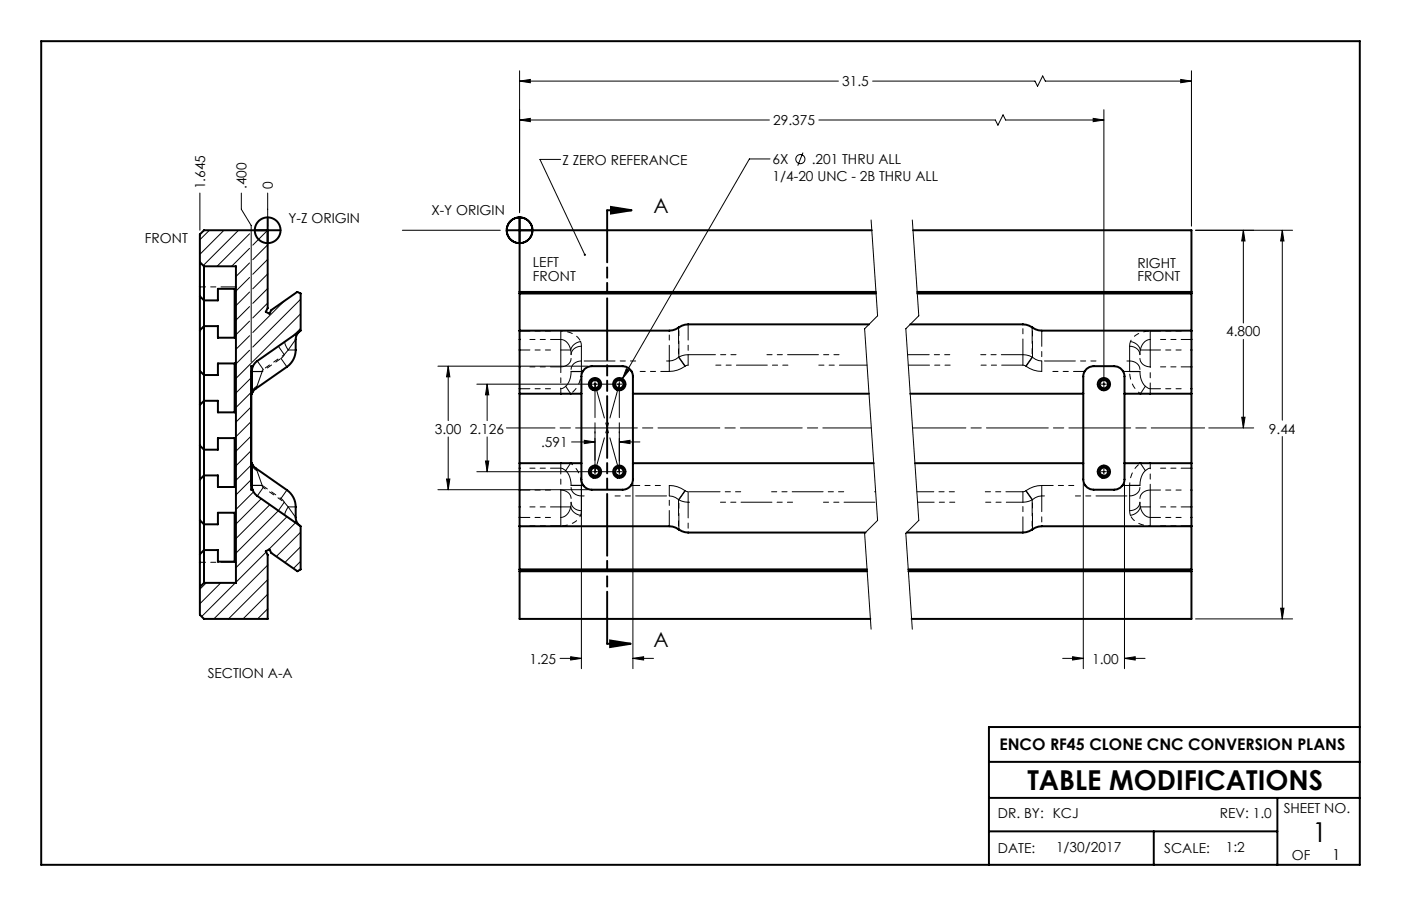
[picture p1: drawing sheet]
<svg xmlns="http://www.w3.org/2000/svg" width="432mm" height="279mm" viewBox="0 0 432 279" stroke-linecap="round" stroke-linejoin="round" font-family="sans-serif">
<g fill="none" stroke="#000" stroke-width=".31">
<path d="M160.1 25l3.3-.5v1zM160.1 37l3.3-.5v1zM160.1 21.8v43.8M160.1 25h98.3M160.1 37h77M252.4 37h54.4l.8 1.6 1.6-3.2 .7 1.6h30.3M269 25h50l.8 1.6 1.6-3.2 .8 1.6h45M336.9 36.5l3.3 .5-3.3 .5zM340.2 33.8v83.4M363.9 24.5l3.3 .5-3.3 .5zM367.2 21.8v47.9M61.6 59.5v11.5"/>
<path d="M74.4 59.5v5l3 5v42.2M82.5 59.5v10.2M172.8 49.2h-6.4l13.9 29.4M237.3 49h-6.3l-39.2 67.8M247.5 47.1l-1.6 4M64.5 71l-2.9 2.9M69 71l-7.4 7.4M73.5 71l-10.9 10.9M76.9 72.1l-10 10M76.9 76.6l-5.5 5.5M78 71l-.1 .1M82.5 71l-4.6 4.6"/>
<path d="M82.5 75.5l-4.6 4.6M82.5 80l-4.6 4.6M124 71h30.2M268.5 67.8l2 29.6-4 4 4 59.1-4 4 2 29.5M281.2 67.8l2 29.6-4 4 4 59.1-4 4 2 29.5M368.5 71h29.9M383.2 71l.5 3.3h-1zM383.2 71v28.6M395.2 71l.5 3.3h-1zM395.2 71v58.6M76.9 81.1l-4.2 4.2M76.9 85.6l-4.2 4.2"/>
<path d="M76.9 90.1l-4.2 4.2M76.9 94.6l-4.2 4.2M76.9 99l-4.2 4.2M82.5 84.5l-4.6 4.6M82.5 89l-4.6 4.6M82.5 93.5l-4.6 4.5M87.6 92.8l-9.7 9.7M92.7 92.3l-14.8 14.7M92.7 96.8l-14.8 14.7M76.9 103.5l-4.2 4.2M76.9 108l-4.2 4.2M77.4 116.5l-4.7 4.7"/>
<path d="M77.8 111.7l-5.1 5M92.7 101.3l-2.4 2.3M135 112.9h46.1M138.1 112.9l.5 3.3h-1zM138.1 112.9v16.8M147 118.5h35.1M150.1 118.5l.5 3.3h-1zM150.1 118.5v11.2M182.6 118.5h1.6M183.4 116.4v.5M183.4 117.7v1.6M185 118.5h.4"/>
<path d="M188.8 118.5h.5M190.1 118.5h1.6M190.9 116.4v.5M190.9 117.7v1.6M192.5 118.5h.4M193 113.7l.9 .5-2.1 2.6zM338.2 118.5h.4M339.4 118.5h1.6M340.2 117.7v1.6M341.8 118.5h.5M383.2 104.7v27.3M77.4 121l-4.7 4.7"/>
<path d="M77.4 125.5l-4.7 4.7M77.4 130l-4.7 4.7M77.4 134.5l-4.7 4.7M77.4 139l-4.7 4.7M138.1 134.8v16.2M150.1 134.8v10.7M176.2 136.3h7.2M180.1 135.8l3.3 .5-3.3 .5zM183.4 120.1v.4M183.4 133.1v8.9M190.9 136.3l3.3-.5v1zM190.9 120.1v.4"/>
<path d="M190.9 133.1v9.1M190.9 136.3h6.3M340.2 120.1v.4M372.5 132h13.9M382.7 128.7h1l-.5 3.3zM395.2 134.6v56.3M77.4 143.4l-4.7 4.7M77.4 147.9l-4.7 4.7M78.2 151.7l-5.5 5.4M80.5 153.8l-7.8 7.8M83.2 155.7l-10.5 10.4M85.8 157.5l-13.1 13.1"/>
<path d="M88.5 159.3l-15.8 15.8M135 151h46.1M137.6 147.7h1l-.5 3.3zM147 145.5h35.1M149.6 142.2h1l-.5 3.3zM179.2 149.1v57.1M182.6 145.5h1.6M183.4 143.2v.7M183.4 144.7v1.6M183.4 147.1v.4M185 145.5h.4M188.8 145.5h.5"/>
<path d="M190.1 145.5h1.6M190.9 143.4v.5M190.9 144.7v1.6M190.9 147.1v.4M192.5 145.5h.4M195.1 149.1v57.1M333.9 149.1v57.1M338.2 145.5h.4M339.4 145.5h1.6M340.2 143.4v.5M340.2 144.7v1.6M340.2 147.1v.4"/>
<path d="M341.8 145.5h.5M346.6 149.1v57.1M63.6 179.8l-2 1.9M68 179.8l-6.4 6.4M72.5 179.8l-10.4 10.3M82 170.2l-9.3 9.4M82.5 174.3l-16.6 16.6M82.5 178.8l-12.1 12.1M91.1 161.2l-8.4 8.4M92.7 164.1l-7.5 7.5M92.7 168.6l-4.9 4.9M92.7 173.1l-2.3 2.2"/>
<path d="M82.5 183.3l-7.6 7.6M82.5 187.8l-3.1 3.1M368.5 190.9h29.9M394.7 187.6h1l-.5 3.3zM172.6 203h6.6M175.9 202.5l3.3 .5-3.3 .5zM195.1 203l3.3-.5v1zM195.1 203h6.3M327.5 203h6.4M330.6 202.5l3.3 .5-3.3 .5zM346.6 203l3.3-.5v1zM346.6 203h6.3"/>
<circle cx="246.7" cy="49.1" r="1.41"/>
</g>
<g fill="none" stroke="#000" stroke-width=".61" stroke-linecap="butt">
<path d="M188.3 63.8l6.4 1-6.4 1.1zM188 197.5l6.4 1-6.4 1z"/>
<circle cx="82.5" cy="71" r="4"/>
</g>
<path d="M183.4 120.1a1.59 1.59 0 0 1-1.5-2.3 1.59 1.59 0 0 1 2.6-.4 1.59 1.59 0 0 1-.6 2.6l-.5 .1M190.9 120.1a1.59 1.59 0 0 1-1.5-2.3 1.59 1.59 0 0 1 2.6-.4 1.59 1.59 0 0 1-.6 2.6l-.5 .1M340.2 120.1a1.59 1.59 0 0 1-1.4-2.3 1.59 1.59 0 0 1 2.6-.4 1.59 1.59 0 0 1-.7 2.6l-.5 .1M183.4 147.1a1.59 1.59 0 0 1-1.5-2.3 1.59 1.59 0 0 1 2.6-.4 1.59 1.59 0 0 1-.6 2.6l-.5 .1M190.9 147.1a1.59 1.59 0 0 1-1.5-2.3 1.59 1.59 0 0 1 2.6-.4 1.59 1.59 0 0 1-.6 2.6l-.5 .1M340.2 147.1a1.59 1.59 0 0 1-1.4-2.3 1.59 1.59 0 0 1 2.6-.4 1.59 1.59 0 0 1-.7 2.6l-.5 .1" fill="none" stroke="#000" stroke-width=".31" stroke-dasharray="3.2 .8" stroke-dashoffset=".6" stroke-linecap="butt"/>
<g fill="none" stroke="#000" stroke-width=".61">
<path d="M12.7 12.7h406.4v254h-406.4zM82.5 67v28l-.6 1.2 1.1 .5 .6-1.1 8-5.6 1.1 .5v11.5l-13.4 9.3-1.3 1.6M86.5 71h-23.6l-1.3 1.3v117.3l1.3 1.3h19.6v-19.8l-.6-1.1 1.1-.6 .6 1.1 8.1 5.7 1-.6v-13.3l-13.4-9.4-.9-.8-.6-1.1M156.2 71h112.5M160.1 67v123.9h108.2M187.1 64.8h7.6M281.4 71h85.8v119.9h-86.2M61.6 80.9l1.3 1.2M61.6 91.4l1.3 1.2h4.3v-3.5h5.1v15.1h-5.1v-3.6h-4.3l-1.3 1.2M62.9 82.1h9.8v97.7h-9.8M62.9 82.1v97.7M160.1 90.5h109.9"/>
<path d="M160.1 90h109.9M282.7 90h84.5M282.7 90.5h84.5M61.6 114.4l1.3 1.3h4.3v-3.6h5.1v15.1h-5.1v-3.6h-4.3l-1.3 1.3M78 112.9l-.4 1.4v7.1M78 112.9h-.6v38.1h.4M92.5 102.1a3.2 3.2 0 0 0-1.4 2.6 12.1 12.1 0 0 1-.4 5.5l-.7 1.3-1 1.2-10.4 7.3-1 1.4M180.2 113.7l.9-.5 1-.3h9.8a3.2 3.2 0 0 1 3.2 3l-.1 32.4a3.2 3.2 0 0 1-3.1 2.7h-9.5a3.2 3.2 0 0 1-3.2-3.2v-31.9l.3-1.2zM267.8 100h-55.7a6.8 6.8 0 0 0-3.9 1.5l-1.9 .5h-46.2M280.5 100h34.8a6.8 6.8 0 0 1 3.8 1.5l2 .5h46.1M334.9 113.7l.9-.5 1-.3h6.6a3.2 3.2 0 0 1 3.2 3l-.1 32.4a3.2 3.2 0 0 1-3.1 2.7h-6.3a3.2 3.2 0 0 1-3.2-3.2v-31.7l.3-1.4zM61.6 137.4l1.3 1.3h4.3v-3.6h5.1v15.1h-5.1v-3.6h-4.3l-1.3 1.3"/>
<path d="M77.4 121.4h.2M160.1 121.4h19.1M195.1 121.4h72.7M280.5 121.4h53.4M346.6 121.4h20.6M77.4 142.8h.2M77.6 142.8l1 1.4 9.8 6.9a6.4 6.4 0 0 1 2.7 5.2v3.3a3.2 3.2 0 0 0 1.4 2.6M77.6 142.8v6.9l.2 1.3M160.1 142.8h19.1M195.1 142.8h74.2M282 142.8h51.9M346.6 142.8h20.6"/>
<path d="M61.6 160.4l1.3 1.3h4.3v-3.6h5.1v15.1h-5.1v-3.6h-4.3l-1.3 1.3M62.9 179.8l-1.3 1.2M160.1 162.3h46.2a6.8 6.8 0 0 1 3.8 1.5l2 .4h54.6M160.1 175.6h107.1M160.1 176.2h107.2M279.9 175.6h87.3M280 176.2h87.2M367.2 162.3h-46.1a6.8 6.8 0 0 0-3.9 1.5l-1.9 .4h-35.9M187.1 198.5h7.3M304.8 234.9h114.3M419.1 224.2h-114.3v42.5M304.8 256.4h88.9"/>
<path d="M304.8 246.1h114.3M355.6 256.4v10.3M393.7 246.1v20.6"/>
<circle cx="160.1" cy="71" r="4"/>
<circle cx="183.4" cy="118.5" r="1.91"/>
<circle cx="183.4" cy="118.5" r="1.28"/>
<circle cx="190.9" cy="118.5" r="1.9"/>
<circle cx="190.9" cy="118.5" r="1.28"/>
<circle cx="340.2" cy="118.5" r="1.9"/>
<circle cx="340.2" cy="118.5" r="1.28"/>
<circle cx="183.4" cy="145.5" r="1.91"/>
<circle cx="183.4" cy="145.5" r="1.28"/>
<circle cx="190.9" cy="145.5" r="1.9"/>
<circle cx="190.9" cy="145.5" r="1.28"/>
<circle cx="340.2" cy="145.5" r="1.9"/>
<circle cx="340.2" cy="145.5" r="1.28"/>
</g>
<path d="M187.1 64.8v133.7" fill="none" stroke="#000" stroke-width=".61" stroke-dasharray="19 1.6 3.2 1.6 3.2 1.6" stroke-dashoffset="3"/>
<path d="M183.4 118.5h7.5M183.4 145.5h7.5" fill="none" stroke="#000" stroke-width=".31" stroke-dasharray="19 1.6 3.2 1.6" stroke-dashoffset="18.5"/>
<path d="M156.1 132h112.5" fill="none" stroke="#000" stroke-width=".31" stroke-dasharray="19 1.6 3.2 1.6" stroke-dashoffset="4.1"/>
<path d="M183.4 118.5v27M190.9 118.5v27" fill="none" stroke="#000" stroke-width=".31" stroke-dasharray="19 1.6 3.2 1.6" stroke-dashoffset="8.7"/>
<path d="M183.4 118.5l7.5 27M183.4 145.5l7.5-27" fill="none" stroke="#000" stroke-width=".31" stroke-dasharray="19 1.6 3.2 1.6" stroke-dashoffset="8.2"/>
<path d="M281.3 132h90" fill="none" stroke="#000" stroke-width=".31" stroke-dasharray="19 1.6 3.2 1.6" stroke-dashoffset="2.6"/>
<g fill="#000">
<path d="M180 78.3h.5v.5l-.2-.2 .1 .3-.4-.1z"/>
<path d="M160.1 25l3.3-.5v1zM363.9 24.5l3.3 .5-3.3 .5zM138.1 112.9l.5 3.3h-1zM137.6 147.7h1l-.5 3.3zM175.9 202.5l3.3 .5-3.3 .5zM195.1 203l3.3-.5v1zM150.1 118.5l.5 3.3h-1zM149.6 142.2h1l-.5 3.3zM180.1 135.8l3.3 .5-3.3 .5zM190.9 136.3l3.3-.5v1zM160.1 37l3.3-.5v1zM336.9 36.5l3.3 .5-3.3 .5zM330.6 202.5l3.3 .5-3.3 .5zM346.6 203l3.3-.5v1zM193 113.7l-1.2 3.1 2.1-2.6zM395.2 71l.5 3.3h-1zM394.7 187.6h1l-.5 3.3z"/>
<path d="M188.3 63.8l6.4 1-6.4 1.1zM188 197.5l6.4 1-6.4 1z"/>
<path d="M383.2 71l.5 3.3h-1zM382.7 128.7h1l-.5 3.3z"/>
</g>
<path d="M206.3 111.3v-9.3M212.1 100v9.4M315.3 109.4v-9.4M321.1 102v9.3M212.1 154.9v9.3M321.1 152.9v9.4M206.3 162.3v-9.4M315.3 164.2v-9.3" fill="none" stroke="#000" stroke-width=".31" stroke-dasharray="9.5 1.6 1.6 1.6 1.6" stroke-dashoffset="4.7"/>
<path d="M279.7 109.4h35.6" fill="none" stroke="#000" stroke-width=".31" stroke-dasharray="9.5 1.6 1.6 1.6 1.6" stroke-dashoffset="2.9"/>
<path d="M209.1 101v9.2M209.2 110.1v-9.1M318.1 101v9.1M318.2 110.2v-9.2M209.1 154.1v9.1M318.1 154.2v9.1M209.2 163.3v-9.1M318.2 163.2v-9.1" fill="none" stroke="#000" stroke-width=".31" stroke-dasharray="9.5 1.6 1.6 1.6 1.6" stroke-dashoffset="4.6"/>
<g fill="none" stroke="#000" stroke-width=".31" stroke-dasharray="9.5 1.6 1.6 1.6 1.6">
<path d="M61.6 88.5h1.3M77.4 116.1h.2M77.6 114.6h3.2M79.2 119.1l-.4 .8M79.3 111.3l1.8 2.6M80.8 114.5l.3-.6M80.8 114.5h-3.2M80.8 114.5v.1M80.8 114.6l-1.6 4.5M86.6 110.5l1.8 2.6M86.6 110.5l1-1.1M87.6 109.4l-1.8-2.6"/>
<path d="M88.8 107.9l-1.2 1.5M88.8 107.9a3.4 3.4 0 0 1-.9-2.6M88.8 107.9h2.3M91.1 104.7l-2.3 3.2M172.8 102.1v2.6M172.8 113.1a2.93 2.93 0 0 0 3.2-2.6M172.8 113.1v-5.2M172.8 107.9h3.1M172.8 107.9v-3.2M172.8 119.9l1.6-.8M172.8 119.9v1.5M174.4 119.1a6.1 6.1 0 0 0 1.6-4.5"/>
<path d="M174.4 119.1l1.5 2.3M175.9 107.9a3.6 3.6 0 0 0-3.1-3.2M176 109.4l-.1-1.5M176 113.9a2.93 2.93 0 0 1 3.2-2.6M176 114.6h3.2M179 105.3l.2 1.5M179 105.3a3.5 3.5 0 0 0-3.1 2.6M179.2 106.8v4.5M179.2 106.8a2.93 2.93 0 0 0-3.2 2.6M179.2 111.3v3.2M179.2 114.5h-3.2M179.2 114.5v.1"/>
<path d="M179.6 114.5h-.4M206.3 111.3l1.9-.5 .9-.6M206.3 111.3v3.2M209.1 110.2l.1-.1M209.1 110.2l2 2.8M209.2 110.1l.9-.4 2-.3M209.2 110.1l2 2.8M211.1 113a8.3 8.3 0 0 1-4.8 1.5M211.2 112.9l-.1 .1M212.1 109.4v3.2M212.1 112.6l-.9 .3M315.3 109.4l1.9 .3 .9 .4"/>
<path d="M315.3 109.4v3.2M316.2 112.9l-.9-.3M316.3 113l-.1-.1M318.1 110.1l.1 .1M318.1 110.1l-1.9 2.8M318.2 110.2l.9 .6 2 .5M318.2 110.2l-1.9 2.8M321.1 111.3v3.2M321.1 114.5a8.3 8.3 0 0 1-4.8-1.5M348.2 106.8l.2-1.5M348.2 111.3v-4.5M348.2 111.3a2.93 2.93 0 0 1 3.1 2.6"/>
<path d="M348.2 111.3v3.2M348.2 114.6h3.1M348.2 114.6v-.1M348.2 114.5h-2M351.3 110.5a2.93 2.93 0 0 0 3.2 2.6M351.3 109.4a2.93 2.93 0 0 0-3.1-2.6M351.3 114.6l.2 1.8a5.2 5.2 0 0 0 1.5 2.7M351.3 114.5h-3.1M351.5 107.9a3.5 3.5 0 0 0-3.1-2.6M351.5 107.9l-.2 1.5M351.5 107.9h3M353 119.1l1.5 .8"/>
<path d="M354.5 104.7a3.5 3.5 0 0 0-3 3.2M354.5 104.7v-2.6M354.5 104.7v3.2M354.5 107.9v5.2M77.6 121.4a2.61 2.61 0 0 1 1.6-2.3M351.5 121.4l1.5-2.3M354.5 121.4v-1.5M77.4 147.8h.2M77.6 149.7h3.2M78.8 144.4l.4 .7M79.2 145.1l1.6 4.6M79.2 145.1a2.6 2.6 0 0 1-1.6-2.3"/>
<path d="M80.8 149.7h-3.2M80.8 149.7h.1M81.1 150.3l-.3-.6M81.1 150.3l-1.8 2.6M85.8 157.5l1.8-2.6M87.6 154.9l1.2 1.4M87.6 154.9l-1-1.2M87.9 158.9a3.4 3.4 0 0 1 .9-2.6M88.4 151.1l-1.8 2.6M88.8 156.3l2.3 3.3M91.1 156.3h-2.3M172.8 159.6a3.5 3.5 0 0 0 3.1-3.3"/>
<path d="M172.8 159.6v2.6M172.8 159.6v-3.3M172.8 156.3v-5.2M172.8 142.8v1.6M174.4 145.1l-1.6-.7M175.9 142.8l-1.5 2.3M175.9 156.3a3.5 3.5 0 0 0 3.1 2.6M175.9 156.3l.1-1.4M175.9 156.3h-3.1M176 153.7a2.93 2.93 0 0 0-3.2-2.6M176 154.9a2.93 2.93 0 0 0 3.2 2.6M176 149.7l-.2-1.8a5.2 5.2 0 0 0-1.4-2.8"/>
<path d="M176 149.7h3.2M179.2 157.5l-.2 1.4M179.2 152.9v4.6M179.2 152.9a2.93 2.93 0 0 1-3.2-2.6M179.2 149.7v3.2M179.2 149.7h-3.2M179.2 149.7h.1M179.2 149.7h.6M206.3 149.7a8.4 8.4 0 0 1 4.8 1.6M206.3 149.7v3.2M209.1 154.1l-.9-.6-1.9-.6M209.2 154.2l-.1-.1"/>
<path d="M211.1 151.3l-2 2.8M211.1 151.3l.1 .1M211.2 151.4l-2 2.8M211.2 151.4l.9 .3M212.1 154.9l-1-.1-1.9-.6M212.1 151.7v3.2M315.3 151.7l.9-.3M315.3 151.7v3.2M316.2 151.4l.1-.1M316.2 151.4l1.9 2.8M316.3 151.3a8.4 8.4 0 0 1 4.8-1.6M316.3 151.3l1.9 2.8"/>
<path d="M318.1 154.2l-1.8 .6-1 .1M318.2 154.1l-.1 .1M321.1 152.9l-2 .6-.9 .6M321.1 149.7v3.2M346 149.7h2.2M348.2 157.5v-4.6M348.2 157.5a2.93 2.93 0 0 0 3.1-2.6M348.2 149.7v3.2M348.2 149.7h3.1M348.2 149.7h.1M348.4 158.9l-.2-1.4M348.4 158.9a3.5 3.5 0 0 0 3.1-2.6"/>
<path d="M351.3 154.9l.2 1.4M351.3 150.3a2.93 2.93 0 0 1-3.1 2.6M351.3 149.7h-3.1M351.5 156.3a3.6 3.6 0 0 0 3 3.3M353 145.1a6.2 6.2 0 0 0-1.7 4.6M353 145.1l-1.5-2.3M354.5 151.1v5.2M354.5 156.3v3.3M354.5 156.3h-3M354.5 151.1a2.93 2.93 0 0 0-3.2 2.6M354.5 144.4l-1.5 .7M354.5 144.4v-1.6"/>
<path d="M62.9 173.4h-1.3M354.5 162.2v-2.6"/>
</g>
<g fill="none" stroke="#000" stroke-width=".31" stroke-dasharray="9.5 1.6 1.6 1.6 1.6" stroke-dashoffset="6.3">
<path d="M160.1 102.1h12.7M160.1 107.9h12.7M160.1 119.9h12.7M172.8 104.7h-12.7M172.8 113.1h-12.7M354.5 102.1h12.7M354.5 107.9h12.7M354.5 119.9h12.7M367.2 104.7h-12.7M367.2 113.1h-12.7M160.1 159.6h12.7M160.1 151.1h12.7"/>
<path d="M172.8 156.3h-12.7M172.8 144.4h-12.7M354.5 159.6h12.7M354.5 151.1h12.7M367.2 156.3h-12.7M367.2 144.4h-12.7M172.8 162.2h-12.7M367.2 162.2h-12.7"/>
</g>
<path d="M172.8 102.1a6.4 6.4 0 0 1 6.2 3.2M348.4 105.3a6.4 6.4 0 0 1 6.1-3.2M179 158.9a6.4 6.4 0 0 1-6.2 3.3M354.5 162.2a6.4 6.4 0 0 1-6.1-3.3" fill="none" stroke="#000" stroke-width=".31" stroke-dasharray="9.5 1.6 1.6 1.6 1.6" stroke-dashoffset="9"/>
<path d="M179.2 111.3h27.1M321.1 111.3h27.1M206.3 152.9h-27.1M348.2 152.9h-27.1" fill="none" stroke="#000" stroke-width=".31" stroke-dasharray="9.5 1.6 1.6 1.6 1.6" stroke-dashoffset="30.9"/>
<path d="M315.3 154.9h-32.5" fill="none" stroke="#000" stroke-width=".31" stroke-dasharray="9.5 1.6 1.6 1.6 1.6" stroke-dashoffset="4.4"/>
<path d="M172.8 119.9v-6.8M354.5 113.1v6.8M172.8 151.1v-6.7M354.5 144.4v6.7" fill="none" stroke="#000" stroke-width=".31" stroke-dasharray="9.5 1.6 1.6 1.6 1.6" stroke-dashoffset="9.3"/>
<path d="M179.2 114.6a8.2 8.2 0 0 1-3.3 6.8M351.5 121.4a8 8 0 0 1-3.3-6.8M175.9 142.8a8.1 8.1 0 0 1 3.3 6.9M348.2 149.7a8.2 8.2 0 0 1 3.3-6.9" fill="none" stroke="#000" stroke-width=".31" stroke-dasharray="9.5 1.6 1.6 1.6 1.6" stroke-dashoffset="8.8"/>
<path d="M282.6 151.7h32.7" fill="none" stroke="#000" stroke-width=".31" stroke-dasharray="9.5 1.6 1.6 1.6 1.6" stroke-dashoffset="4.3"/>
<path d="M334.3 114.5h-13.2" fill="none" stroke="#000" stroke-width=".31" stroke-dasharray="9.5 1.6 1.6 1.6 1.6" stroke-dashoffset="6.1"/>
<path d="M321.1 149.7h13.4" fill="none" stroke="#000" stroke-width=".31" stroke-dasharray="9.5 1.6 1.6 1.6 1.6" stroke-dashoffset="6"/>
<path d="M315.3 112.6h-35.4" fill="none" stroke="#000" stroke-width=".31" stroke-dasharray="9.5 1.6 1.6 1.6 1.6" stroke-dashoffset="3"/>
<path d="M212.1 109.4h54.9" fill="none" stroke="#000" stroke-width=".31" stroke-dasharray="9.5 1.6 1.6 1.6 1.6" stroke-dashoffset="1.1"/>
<path d="M270.1 154.9h-58" fill="none" stroke="#000" stroke-width=".31" stroke-dasharray="9.5 1.6 1.6 1.6 1.6" stroke-dashoffset="31.3"/>
<path d="M212.1 151.7h57.8" fill="none" stroke="#000" stroke-width=".31" stroke-dasharray="9.5 1.6 1.6 1.6 1.6" stroke-dashoffset="31.4"/>
<path d="M206.3 114.5h-11.6" fill="none" stroke="#000" stroke-width=".31" stroke-dasharray="9.5 1.6 1.6 1.6 1.6" stroke-dashoffset="6.9"/>
<path d="M194.5 149.7h11.8" fill="none" stroke="#000" stroke-width=".31" stroke-dasharray="9.5 1.6 1.6 1.6 1.6" stroke-dashoffset="6.8"/>
<path d="M267.2 112.6h-55.1" fill="none" stroke="#000" stroke-width=".31" stroke-dasharray="9.5 1.6 1.6 1.6 1.6" stroke-dashoffset="1"/>
<path d="M72.7 88.5h-9.8M72.7 173.4h-9.8" fill="none" stroke="#000" stroke-width=".31" stroke-dasharray="9.5 1.6 1.6 1.6 1.6" stroke-dashoffset="4.9"/>
<path d="M87.6 109.4l-6.5 4.5M81.1 150.3l6.5 4.6" fill="none" stroke="#000" stroke-width=".31" stroke-dasharray="9.5 1.6 1.6 1.6 1.6" stroke-dashoffset="8.7"/>
<path d="M80.8 114.6l5.8-4.1M86.6 153.7l-5.8-4" fill="none" stroke="#000" stroke-width=".31" stroke-dasharray="9.5 1.6 1.6 1.6 1.6" stroke-dashoffset="9.2"/>
<g font-size="8.5">
<text x="316.7" y="243.6">TABLE MODIFICATIONS</text>
<text x="404.4" y="259.5">1</text>
</g>
<g font-size="6.3">
<text x="201.4" y="65.8">A</text>
<text x="201.4" y="199.5">A</text>
</g>
<text font-size="4.9" x="308" y="231.1">ENCO RF45 CLONE CNC CONVERSION PLANS</text>
<text font-size="4.7" x="410.6" y="265.4">1</text>
<g font-size="4.2">
<text x="259.6" y="26.6">31.5</text>
<text x="238.3" y="38.6">29.375</text>
<text x="173.3" y="50.7">Z ZERO REFERANCE</text>
<text x="238.1" y="50.6">6X</text>
<text x="250.2" y="50.6">.201 THRU ALL</text>
<text x="63.2" y="58.4" transform="rotate(-90 63.2 58.4)">1.645</text>
<text x="76" y="58.4" transform="rotate(-90 76 58.4)">.400</text>
<text x="84.1" y="58.4" transform="rotate(-90 84.1 58.4)">0</text>
<text x="238.1" y="55.7">1/4-20 UNC - 2B THRU ALL</text>
<text x="88.9" y="68.9">Y-Z ORIGIN</text>
<text x="133" y="66.2">X-Y ORIGIN</text>
<text x="44.7" y="74.9">FRONT</text>
<text x="164.3" y="82.4">LEFT</text>
<text x="350.6" y="82.6">RIGHT</text>
<text x="164.3" y="86.6">FRONT</text>
<text x="350.6" y="86.7">FRONT</text>
<text x="377.9" y="103.7">4.800</text>
<text x="134" y="133.8">3.00 2.126</text>
<text x="166.8" y="137.9">.591</text>
<text x="391.1" y="133.7">9.44</text>
<text x="64" y="209">SECTION A-A</text>
<text x="163.2" y="204.6">1.25</text>
<text x="336.6" y="204.6">1.00</text>
<text x="395.6" y="250.7">SHEET NO.</text>
<text x="307.6" y="252.3">DR. BY: KCJ</text>
<text x="376" y="252.3">REV: 1.0</text>
<text x="307.6" y="263">DATE:</text>
<text x="325.5" y="262.8">1/30/2017</text>
<text x="358.8" y="263">SCALE:</text>
<text x="377.8" y="262.8">1:2</text>
<text x="398.2" y="265.1">OF</text>
</g>
</svg>
